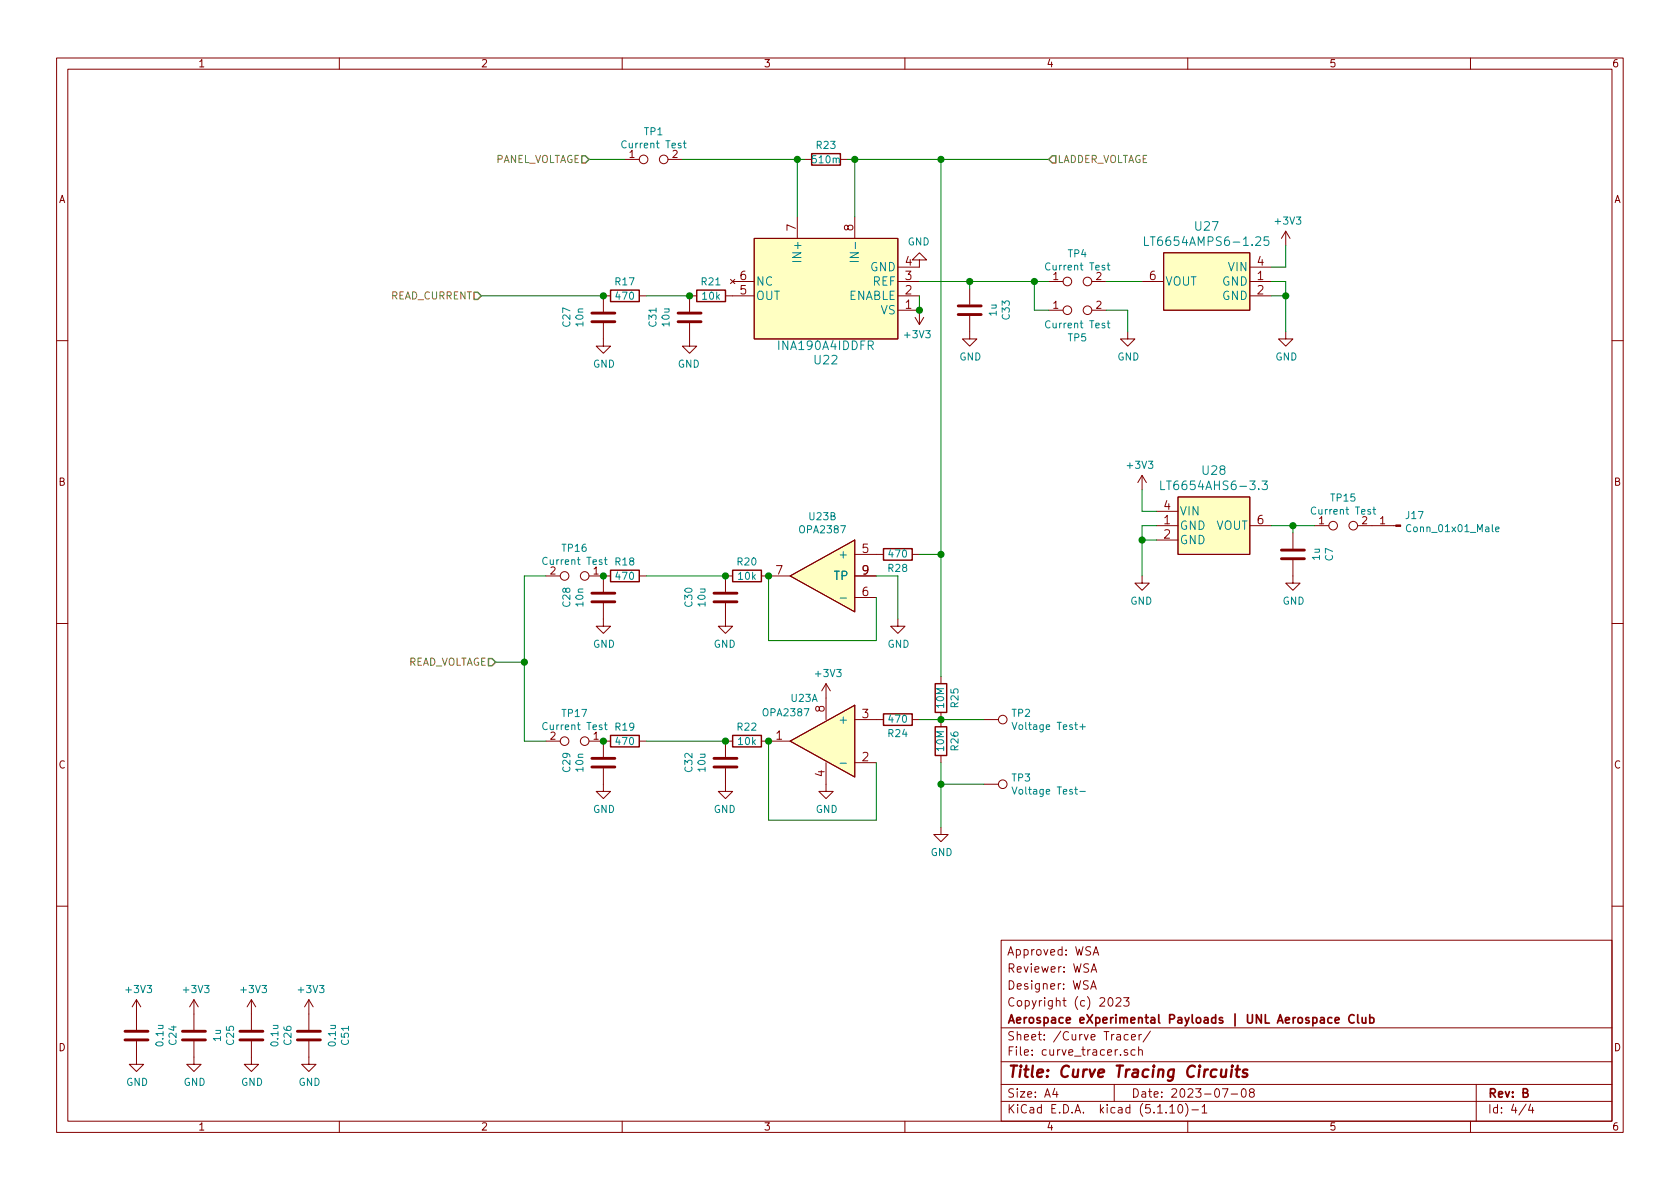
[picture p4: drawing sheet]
<svg xmlns="http://www.w3.org/2000/svg" width="297mm" height="210mm" viewBox="0 0 297 210" stroke-linecap="round" stroke-linejoin="round" font-family="sans-serif">
<g fill="none" stroke="#840000" stroke-width=".18">
<path d="M10 10.3h277v189.9h-277zM12 12.2h273v186.1h-273zM60 10.3v1.9M110 10.3v1.9M160 10.3v1.9M210 10.3v1.9M260 10.3v1.9M110.5 28.2h2.5M118.1 28.2h2.5M141 38.3v3.9M142.2 28.2h1.3M148.6 28.2h1.3"/>
<path d="M151.1 38.3v3.9M106.7 57.1v4.1h1.2l-1.2 1.3-1.3-1.3h1.3M107.9 52.3h-1.2v2.8M113 52.3h1.3M121.9 57.1v4.1h-1.3l1.3 1.3 1.3-1.3h-1.3M123.2 52.3h-1.3v2.8M128.3 52.3h5M129.2 49.4l.7 .8M129.5 49.8h3.8M129.9 49.4l-.7 .8M133.3 42.2h25.4v17.7h-25.4zM158.7 49.8h3.9"/>
<path d="M158.7 52.3h3.9M158.7 54.9h3.9v2.5M161.8 56.1l.8 1.3M162.6 46h1.2l-1.2-1.3-1.3 1.3h1.3v1.2h-3.9M163.3 56.1l-.7 1.3M171.4 55.9v4h1.3l-1.3 1.3-1.2-1.3h1.2M171.4 51v2.8M185.4 49.8h2.6M185.4 54.9h2.6M193 49.8h2.6M193 54.9h2.6M199.4 58.7v1.2h1.3l-1.3 1.3-1.3-1.3h1.3"/>
<path d="M201.9 49.8h3.8M205.7 44.7h15.3v10.2h-15.3zM221 49.8h3.8M221 52.3h3.8M221 47.2h3.8M227.3 58.7v1.2h1.3l-1.3 1.3-1.2-1.3h1.2M227.3 40.9l-.7 1.3M227.3 40.9v2.5M227.3 40.9l.8 1.3M10 60.2h2M285 60.2h2M151.1 98h5.1"/>
<path d="M161.3 98h1.3M201.9 84.1l.8 1.2M201.9 84.1v2.5M201.9 84.1l-.7 1.2M204.5 93h3.8M204.5 95.5h3.8M204.5 90.4h3.8M208.3 87.9h12.7v10.1h-12.7zM221 93h3.8M228.6 99.1v4h1.3l-1.3 1.3-1.3-1.3h1.3M228.6 94.2v2.8M232.4 93h2.5"/>
<path d="M240 93h6.8M10 110.3h2M96.5 101.8h2.6M104.1 101.8h3.8M106.7 106.7v4h1.2l-1.2 1.3-1.3-1.3h1.3M106.7 101.8v2.8M113 101.8h1.3M128.3 106.7v4h-1.3l1.3 1.3 1.2-1.3h-1.2M129.5 101.8h-1.2v2.8M134.6 101.8h5.1M139.7 101.8l11.4-6.3v12.7zM151.1 101.8h3.8"/>
<path d="M151.1 105.7h3.8M158.7 109.5v1.2h1.3l-1.3 1.3-1.2-1.3h1.2M166.4 119.6v1.3M201.9 101.8v1.3h-1.2l1.2 1.3 1.3-1.3h-1.3M285 110.3h2M96.5 131.1h2.6M104.1 131.1h3.8M106.7 135.9v4h1.2l-1.2 1.3-1.3-1.3h1.3M106.7 131.1v2.8M113 131.1h1.3M128.3 135.9v4h-1.3l1.3 1.3 1.2-1.3h-1.2M129.5 131.1h-1.2v2.8"/>
<path d="M134.6 131.1h5.1M139.7 131.1l11.4-6.4v12.7zM146 134.9v5h1.3l-1.3 1.3-1.2-1.3h1.2M146 120.9v6.3M146 120.9l-.7 1.3M146 120.9l.8 1.3M151.1 127.2h5.1M151.1 134.9h3.8M161.3 127.2h1.3M166.4 126v2.5M166.4 133.6v1.3M174 127.2h2.5"/>
<path d="M174 138.7h2.5M166.4 146.3v1.3h1.2l-1.2 1.2-1.3-1.2h1.3M10 160.2h2M24.1 176.8v5.3M24.1 176.8l-.7 1.2M24.1 176.8l.8 1.2M34.3 176.8v5.3M34.3 176.8l-.8 1.2M34.3 176.8l.8 1.2M44.4 176.8v5.3M44.4 176.8l-.7 1.2M44.4 176.8l.8 1.2"/>
<path d="M54.6 176.8l-.8 1.2M54.6 176.8v5.3M54.6 176.8l.8 1.2M177 166.3h108v32h-108zM192.8 174.9l.5-1.5 .5 1.5M192.9 171.9l.5-1.5 .5 1.5M193 174.5h.7M193.1 171.5h.7M193.3 168.9l.5-1.5 .5 1.5M193.4 168.5h.7M196.1 176.5l.2-.1a.8 .8 0 0 1 .5 .8 .8 .8 0 0 1-.5 .7 1 1 0 0 1-.2-1.4zM197.3 176.6l.3-.2h.3l.3 .5-.9 1h.9"/>
<path d="M198.7 176.4h.9l-.5 .6 .4 .1v.7l-.2 .1-.6-.1M285 160.2h2M24.1 184.1v4.1h1.3l-1.3 1.3-1.2-1.3h1.2M34.3 184.1v4.1h1.3l-1.3 1.3-1.3-1.3h1.3M44.4 184.1v4.1h1.3l-1.3 1.3-1.2-1.3h1.2M54.6 184.1v4.1h1.3l-1.3 1.3-1.3-1.3h1.3M60 198.3v1.9M110 198.3v1.9M160 198.3v1.9M177 194.8h108M177 191.8h108M177 187.8h108"/>
<path d="M177 181.8h108M186.5 192.5l-.4 1h1M186.8 193v1M197 191.8v3M199.3 185.7a.37 .37 0 0 0-.5 .1v.2l.5 .2 .1 .1-.2 .3-.4-.1M199.5 183l-.4-.1-.3 .3v.6l.3 .1 .4-.1M200.1 183.4l.7-.1-.1-.3-.4-.1-.2 .2v.7h.6M200.7 185.7l-.4-.1-.3 .3 .1 .6 .2 .1 .4-.1M201.3 185.7h.1a.37 .37 0 0 1 .6 .1v.8M201.3 185.1v1.5M201.4 182.9v1M201.8 182.9l-.4 .3"/>
<path d="M203.4 182.3l-1.3 2M206.8 195.8l.5-.5v1.5M206.8 196.8h.9M208.5 195.4l.1-.1a.8 .8 0 0 1 .5 .8 .8 .8 0 0 1-.5 .7 1 1 0 0 1-.1-1.4zM209.6 195.1a1.71 1.71 0 0 1 0 2.3M210 198.3v1.9M210.7 196.3h1.2M212.5 195.8l.5-.5v1.5M212.5 196.8h.9M216.1 192.5h1l-.6 1.5M217.7 193.5h1.1M219.6 192.7l.4-.2a.94 .94 0 0 1 0 1.5 .82 .82 0 0 1-.4-1.3z"/>
<path d="M221.2 193.2l-.3-.3 .1-.2 .2-.2 .4 .1 .2 .2-.1 .2-.6 .2a.48 .48 0 0 0-.1 .7l.2 .1 .5-.1a.48 .48 0 0 0-.1-.7h-.1M260 198.3v1.9M261 191.8v6.5M269.8 195.2l-1.2 2M270.6 195.2l-.3 1.1h.9M271 195.8v1"/>
<circle cx="113.8" cy="28.2" r=".76"/>
<circle cx="117.3" cy="28.2" r=".76"/>
<circle cx="188.7" cy="54.9" r=".76"/>
<circle cx="188.7" cy="49.8" r=".76"/>
<circle cx="192.3" cy="54.9" r=".76"/>
<circle cx="192.3" cy="49.8" r=".76"/>
<circle cx="235.7" cy="93" r=".76"/>
<circle cx="239.3" cy="93" r=".76"/>
<circle cx="99.8" cy="101.8" r=".76"/>
<circle cx="103.4" cy="101.8" r=".76"/>
<circle cx="99.8" cy="131.1" r=".76"/>
<circle cx="103.4" cy="131.1" r=".76"/>
<circle cx="177.3" cy="127.2" r=".76"/>
<circle cx="177.3" cy="138.7" r=".76"/>
</g>
<path d="M216 189.1l-.1 1.2a.6 .6 0 0 0 .8 0M216.8 189.1l-.1 1.3M217.8 189.1l-.2 1.3M217.9 188.4v.2M218.5 189.1h.7M218.8 188.4l-.2 1.8 .1 .1 .4 .1M220.5 189.2a.49 .49 0 0 0-.7 .3l.2 .3 .5 .1v.3l-.3 .2-.5-.1" fill="none" stroke="#840000" stroke-width=".41"/>
<path d="M239.4 179.6a.7 .7 0 0 0-.9 .2 .7 .7 0 0 0 .1 .9 .55 .55 0 0 0 .8 .1M240.1 179.4v1.3l.2 .2M240.8 179.9l.1 .9 .4 .1 .2-.1M241.5 179.9v1M242.2 179.4v1.5M235.5 180l-.4-.1-.3 .3v.6l.3 .1 .4-.1M236.1 180.4l.7-.1-.1-.3-.4-.1-.2 .2v.7h.6M242.2 180l.4-.1 .3 .3-.1 .6-.2 .1-.4-.1" fill="none" stroke="#840000" stroke-width=".3"/>
<g fill="none" stroke="#840000" stroke-width=".51">
<path d="M104.6 56.9h4.1M104.6 55.4h4.1M119.9 56.9h4.1M119.9 55.4h4.1M169.4 55.6h4.1M169.4 54.1h4.1M226.6 98.8h4M226.6 97.3h4M104.6 106.4h4.1M104.6 104.9h4.1M126.2 106.4h4.1M126.2 104.9h4.1"/>
<path d="M104.6 135.6h4.1M104.6 134.1h4.1M126.2 135.6h4.1M126.2 134.1h4.1M22.1 183.9h4.1M22.1 182.4h4.1M32.3 183.9h4M32.3 182.4h4M42.4 183.9h4.1M42.4 182.4h4.1M52.6 183.9h4M52.6 182.4h4"/>
</g>
<g fill="none" stroke="#008484" stroke-width=".18">
<path d="M120.8 25.3h.5M121 24.9v1.1l.3 .2M150.3 46.2h1.5M195.8 57.1h.4M195.8 46.9h.4M195.9 56.7v1.1l.3 .2M195.9 46.5v1.1l.3 .1M202.4 41.9v1.5h.7M224.3 41.9h-.8v.7l.2-.1h.5l.2 .2-.1 .6-.2 .1h-.4l-.2-.1M106.9 99h.4M107 98.5v1.1l.3 .2M205.2 85.1v1.5h.7"/>
<path d="M223.1 85.1h1l-.5 .5 .4 .2v.6l-.2 .2h-.4l-.3-.2M242.7 90.1h.5M242.9 89.7v1l.3 .2M264.4 93.6l.6-.1v-.3h-.4l-.2 .2 .1 .6h.5M148.5 105.8h1.2M106.9 128.2h.4M107 127.8v1l.3 .2M148.5 135h1.2M178.9 127.7l.5 1.3 .4-1.3M178.9 139.2l.5 1.2 .4-1.2M190.9 128.5h1M190.9 139.9h1"/>
<path d="M191.4 128v1"/>
</g>
<g fill="#ffffc2" stroke="#ffffc2" stroke-width=".18">
<path d="M139.7 131.1l11.4-6.4v12.7z"/>
<path d="M208.3 87.9h12.7v10.1h-12.7z"/>
<path d="M205.7 44.7h15.3v10.2h-15.3z"/>
<path d="M139.7 101.8l11.4-6.3v12.7z"/>
<path d="M133.3 42.2h25.4v17.7h-25.4z"/>
</g>
<path d="M143.5 27.2h5.1v2h-5.1zM107.9 51.3h5.1v2h-5.1zM123.2 51.3h5.1v2h-5.1zM156.2 97h5.1v2.1h-5.1zM107.9 100.8h5.1v2.1h-5.1zM129.5 100.8h5.1v2.1h-5.1zM107.9 130h5.1v2.1h-5.1zM129.5 130h5.1v2.1h-5.1zM156.2 126.2h5.1v2.1h-5.1zM165.4 128.5h2v5.1h-2zM165.4 120.9h2v5.1h-2z" fill="none" stroke="#840000" stroke-width=".25"/>
<path d="M246.8 92.8h.8v.3h-.8z" fill="#840000" stroke="#840000" stroke-width=".18"/>
<g fill="none" stroke="#008400" stroke-width=".18">
<path d="M104.1 28.2h6.4M120.6 28.2h21.6M141 28.2v10.1M149.9 28.2h35.5M151.1 28.2v10.1M166.4 28.2v91.4M85.1 52.3h21.6M114.3 52.3h7.6M162.6 49.8h22.8M162.6 52.3v2.6M171.4 49.8v1.2M182.9 49.8v5.1h2.5"/>
<path d="M195.6 49.8h6.3M195.6 54.9h3.8v3.8M224.8 49.8h2.5v8.9M224.8 52.3h2.5M227.3 43.4v3.8h-2.5M162.6 98h3.8M201.9 86.6v3.8h2.6M201.9 95.5h2.6M204.5 93h-2.6v8.8M224.8 93h7.6M228.6 93v1.2M87.6 117.1h5.1"/>
<path d="M96.5 101.8h-3.8v29.3h3.8M114.3 101.8h14M135.9 101.8v11.5h19v-7.6M154.9 101.8h3.8v7.7M114.3 131.1h14M135.9 131.1v13.9h19v-10.1M162.6 127.2h11.4M166.4 134.9v11.4M166.4 138.7h7.6"/>
</g>
<path d="M102.9 27.6h.6l.6 .6-.6 .6h-.6zM186.1 27.6h.6v1.2h-.6l-.7-.6zM83.8 51.7h.7l.6 .6-.6 .7h-.7zM86.4 116.5h.6l.6 .6-.6 .6h-.6z" fill="none" stroke="#848400" stroke-width=".25"/>
<g fill="#008400" stroke="#008400" stroke-width=".25">
<circle cx="106.7" cy="52.3" r=".51"/>
<circle cx="92.7" cy="117.1" r=".51"/>
<circle cx="121.9" cy="52.3" r=".51"/>
<circle cx="135.9" cy="101.8" r=".51"/>
<circle cx="228.6" cy="93" r=".51"/>
<circle cx="128.3" cy="131.1" r=".51"/>
<circle cx="151.1" cy="28.2" r=".51"/>
<circle cx="106.7" cy="131.1" r=".51"/>
<circle cx="106.7" cy="101.8" r=".51"/>
<circle cx="166.4" cy="28.2" r=".51"/>
<circle cx="166.4" cy="127.2" r=".51"/>
<circle cx="162.6" cy="54.9" r=".51"/>
<circle cx="171.5" cy="49.8" r=".51"/>
<circle cx="128.3" cy="101.8" r=".51"/>
<circle cx="141" cy="28.2" r=".51"/>
<circle cx="166.4" cy="138.7" r=".51"/>
<circle cx="135.9" cy="131.1" r=".51"/>
<circle cx="166.4" cy="98" r=".51"/>
<circle cx="182.9" cy="49.8" r=".51"/>
<circle cx="201.9" cy="95.5" r=".51"/>
<circle cx="227.3" cy="52.3" r=".51"/>
</g>
<text font-size="2.8" fill="#840000" x="178" y="190.5">Title: Curve Tracing Circuits</text>
<g font-size="2.1" fill="#840000">
<text x="140.7" y="40.8" transform="rotate(-90 140.7 40.8)">7</text>
<text x="150.9" y="40.8" transform="rotate(-90 150.9 40.8)">8</text>
<text x="160.1" y="47">4</text>
<text x="222.3" y="47">4</text>
<text x="130.9" y="52.1">5</text>
<text x="130.9" y="49.5">6</text>
<text x="160.1" y="52.1">2</text>
<text x="160.1" y="49.5">3</text>
<text x="203.3" y="49.5">6</text>
<text x="222.3" y="49.5">1</text>
<text x="222.3" y="52.1">2</text>
<text x="160.1" y="54.6">1</text>
<text x="205.8" y="92.7">1</text>
<text x="205.8" y="95.2">2</text>
<text x="205.8" y="90.2">4</text>
<text x="222.3" y="92.7">6</text>
<text x="137.2" y="101.6">7</text>
<text x="152.5" y="97.8">5</text>
<text x="152.5" y="101.6">9</text>
<text x="152.5" y="105.4">6</text>
<text x="145.8" y="125.9" transform="rotate(-90 145.8 125.9)">8</text>
<text x="137.2" y="130.8">1</text>
<text x="152.5" y="127">3</text>
<text x="145.8" y="137.4" transform="rotate(-90 145.8 137.4)">4</text>
<text x="152.5" y="134.6">2</text>
<text x="178" y="172">Reviewer: WSA</text>
<text x="178" y="169">Approved: WSA</text>
<text x="178" y="178">Copyright (c) 2023</text>
<text x="178" y="175">Designer: WSA</text>
<text x="178" y="184">Sheet: /Curve Tracer/</text>
<text x="178" y="181">Aerospace eXperimental Payloads | UNL Aerospace Club</text>
<text x="178" y="186.7">File: curve_tracer.sch</text>
<text x="178" y="196.9">KiCad E.D.A. kicad (5.1.10)-1</text>
<text x="178" y="194.1">Size: A4</text>
<text x="200" y="194.1">Date: 2023-07-08</text>
<text x="263" y="194.1">Rev: B</text>
<text x="263" y="196.9">Id: 4/4</text>
</g>
<g font-size="2.1" fill="#008484">
<text x="211.4" y="40.8">U27</text>
<text x="141.7" y="45.7" transform="rotate(-90 141.7 45.7)">IN+</text>
<text x="151.9" y="45.2" transform="rotate(-90 151.9 45.2)">IN-</text>
<text x="153.8" y="48">GND</text>
<text x="203.6" y="43.5">LT6654AMPS6-1.25</text>
<text x="217.2" y="48">VIN</text>
<text x="133.6" y="53.1">OUT</text>
<text x="133.6" y="50.5">NC</text>
<text x="149.9" y="53.1">ENABLE</text>
<text x="154.3" y="50.5">REF</text>
<text x="206" y="50.5">VOUT</text>
<text x="216.1" y="50.5">GND</text>
<text x="216.1" y="53.1">GND</text>
<text x="155.7" y="55.6">VS</text>
<text x="137.8" y="61.9">INA190A4IDDFR</text>
<text x="144.1" y="64.4">U22</text>
<text x="212.7" y="84">U28</text>
<text x="206.3" y="86.7">LT6654AHS6-3.3</text>
<text x="208.5" y="93.7">GND</text>
<text x="208.5" y="91.2">VIN</text>
<text x="214.9" y="93.7">VOUT</text>
<text x="148.9" y="98.8">+</text>
<text x="208.5" y="96.2">GND</text>
<text x="147.4" y="102.6">TP</text>
<text x="148.9" y="128">+</text>
</g>
<g font-size="1.8" fill="#840000">
<text x="35" y="11.9">1</text>
<text x="85" y="11.9">2</text>
<text x="135" y="11.9">3</text>
<text x="185" y="11.9">4</text>
<text x="235" y="11.9">5</text>
<text x="285" y="11.9">6</text>
<text x="111.3" y="27.9">1</text>
<text x="118.9" y="27.9">2</text>
<text x="10.4" y="35.9">A</text>
<text x="285.4" y="35.9">A</text>
<text x="186.2" y="49.5">1</text>
<text x="193.8" y="49.5">2</text>
<text x="186.2" y="54.6">1</text>
<text x="193.8" y="54.6">2</text>
<text x="10.4" y="85.9">B</text>
<text x="285.4" y="85.9">B</text>
<text x="233.2" y="92.7">1</text>
<text x="240.8" y="92.7">2</text>
<text x="244" y="92.7">1</text>
<text x="97.3" y="101.6">2</text>
<text x="104.9" y="101.6">1</text>
<text x="97.3" y="130.8">2</text>
<text x="104.9" y="130.8">1</text>
<text x="10.4" y="135.9">C</text>
<text x="285.4" y="135.9">C</text>
<text x="10.4" y="185.9">D</text>
<text x="285.4" y="185.9">D</text>
<text x="35" y="199.9">1</text>
<text x="85" y="199.9">2</text>
<text x="135" y="199.9">3</text>
<text x="185" y="199.9">4</text>
<text x="235" y="199.9">5</text>
<text x="285" y="199.9">6</text>
</g>
<g font-size="1.8" fill="#008484">
<text x="113.9" y="23.9">TP1</text>
<text x="110.3" y="26.2">Current Test</text>
<text x="143.8" y="28.9">510m</text>
<text x="144.4" y="26.3">R23</text>
<text x="225.6" y="39.7">+3V3</text>
<text x="160.5" y="43.4">GND</text>
<text x="185.2" y="47.8">Current Test</text>
<text x="188.9" y="45.5">TP4</text>
<text x="108.8" y="50.5">R17</text>
<text x="109" y="53">470</text>
<text x="124.1" y="50.5">R21</text>
<text x="124.3" y="53">10k</text>
<text x="100.8" y="57.7" transform="rotate(-90 100.8 57.7)">C27</text>
<text x="103.1" y="57.7" transform="rotate(-90 103.1 57.7)">10n</text>
<text x="116.1" y="57.7" transform="rotate(-90 116.1 57.7)">C31</text>
<text x="118.4" y="57.7" transform="rotate(-90 118.4 57.7)">10u</text>
<text x="160.1" y="59.8">+3V3</text>
<text x="176.2" y="55.8" transform="rotate(-90 176.2 55.8)">1u</text>
<text x="178.5" y="56.5" transform="rotate(-90 178.5 56.5)">C33</text>
<text x="185.2" y="58.1">Current Test</text>
<text x="104.9" y="65">GND</text>
<text x="119.8" y="65">GND</text>
<text x="169.6" y="63.7">GND</text>
<text x="188.9" y="60.4">TP5</text>
<text x="197.6" y="63.7">GND</text>
<text x="225.5" y="63.7">GND</text>
<text x="199.5" y="82.9">+3V3</text>
<text x="235.4" y="88.7">TP15</text>
<text x="141.5" y="94.3">OPA2387</text>
<text x="143.2" y="92">U23B</text>
<text x="232.2" y="91">Current Test</text>
<text x="248.6" y="91.8">J17</text>
<text x="249.2" y="94.1">Conn_01x01_Male</text>
<text x="96.3" y="99.9">Current Test</text>
<text x="99.5" y="97.6">TP16</text>
<text x="108.8" y="100">R18</text>
<text x="130.4" y="100">R20</text>
<text x="157.1" y="101.1">R28</text>
<text x="157.3" y="98.6">470</text>
<text x="233.4" y="99" transform="rotate(-90 233.4 99)">1u</text>
<text x="235.7" y="99.2" transform="rotate(-90 235.7 99.2)">C7</text>
<text x="100.8" y="107.3" transform="rotate(-90 100.8 107.3)">C28</text>
<text x="103.1" y="107.2" transform="rotate(-90 103.1 107.2)">10n</text>
<text x="109" y="102.5">470</text>
<text x="122.4" y="107.3" transform="rotate(-90 122.4 107.3)">C30</text>
<text x="124.7" y="107.2" transform="rotate(-90 124.7 107.2)">10u</text>
<text x="130.6" y="102.5">10k</text>
<text x="199.8" y="106.9">GND</text>
<text x="226.8" y="106.9">GND</text>
<text x="104.9" y="114.5">GND</text>
<text x="126.2" y="114.5">GND</text>
<text x="144.3" y="119.7">+3V3</text>
<text x="156.9" y="114.5">GND</text>
<text x="139.9" y="124.1">U23A</text>
<text x="166.9" y="125.1" transform="rotate(-90 166.9 125.1)">10M</text>
<text x="169.5" y="125.1" transform="rotate(-90 169.5 125.1)">R25</text>
<text x="96.3" y="129.1">Current Test</text>
<text x="99.5" y="126.8">TP17</text>
<text x="108.8" y="129.2">R19</text>
<text x="109" y="131.7">470</text>
<text x="130.4" y="129.2">R22</text>
<text x="130.6" y="131.7">10k</text>
<text x="135.1" y="126.7">OPA2387</text>
<text x="157.1" y="130.3">R24</text>
<text x="157.3" y="127.8">470</text>
<text x="178.9" y="126.8">TP2</text>
<text x="179.8" y="129.1">Voltage Test+</text>
<text x="100.8" y="136.5" transform="rotate(-90 100.8 136.5)">C29</text>
<text x="103.1" y="136.4" transform="rotate(-90 103.1 136.4)">10n</text>
<text x="122.4" y="136.5" transform="rotate(-90 122.4 136.5)">C32</text>
<text x="124.7" y="136.4" transform="rotate(-90 124.7 136.4)">10u</text>
<text x="166.9" y="132.8" transform="rotate(-90 166.9 132.8)">10M</text>
<text x="169.5" y="132.7" transform="rotate(-90 169.5 132.7)">R26</text>
<text x="104.9" y="143.8">GND</text>
<text x="126.2" y="143.8">GND</text>
<text x="144.2" y="143.8">GND</text>
<text x="178.9" y="138.2">TP3</text>
<text x="180" y="140.5">Voltage Test-</text>
<text x="164.5" y="151.4">GND</text>
<text x="22.4" y="175.6">+3V3</text>
<text x="32.6" y="175.6">+3V3</text>
<text x="42.7" y="175.6">+3V3</text>
<text x="52.9" y="175.6">+3V3</text>
<text x="28.9" y="184.9" transform="rotate(-90 28.9 184.9)">0.1u</text>
<text x="31.2" y="184.7" transform="rotate(-90 31.2 184.7)">C24</text>
<text x="39.1" y="184.1" transform="rotate(-90 39.1 184.1)">1u</text>
<text x="41.4" y="184.7" transform="rotate(-90 41.4 184.7)">C25</text>
<text x="49.2" y="184.9" transform="rotate(-90 49.2 184.9)">0.1u</text>
<text x="51.5" y="184.7" transform="rotate(-90 51.5 184.7)">C26</text>
<text x="59.4" y="184.9" transform="rotate(-90 59.4 184.9)">0.1u</text>
<text x="61.7" y="184.7" transform="rotate(-90 61.7 184.7)">C51</text>
<text x="22.3" y="192">GND</text>
<text x="32.5" y="192">GND</text>
<text x="42.6" y="192">GND</text>
<text x="52.8" y="192">GND</text>
</g>
<g font-size="1.8" fill="#848400">
<text x="87.1" y="28.8">PANEL_VOLTAGE</text>
<text x="186.9" y="28.8">LADDER_VOLTAGE</text>
<text x="68.9" y="53">READ_CURRENT</text>
<text x="71.6" y="117.7">READ_VOLTAGE</text>
</g>
</svg>
